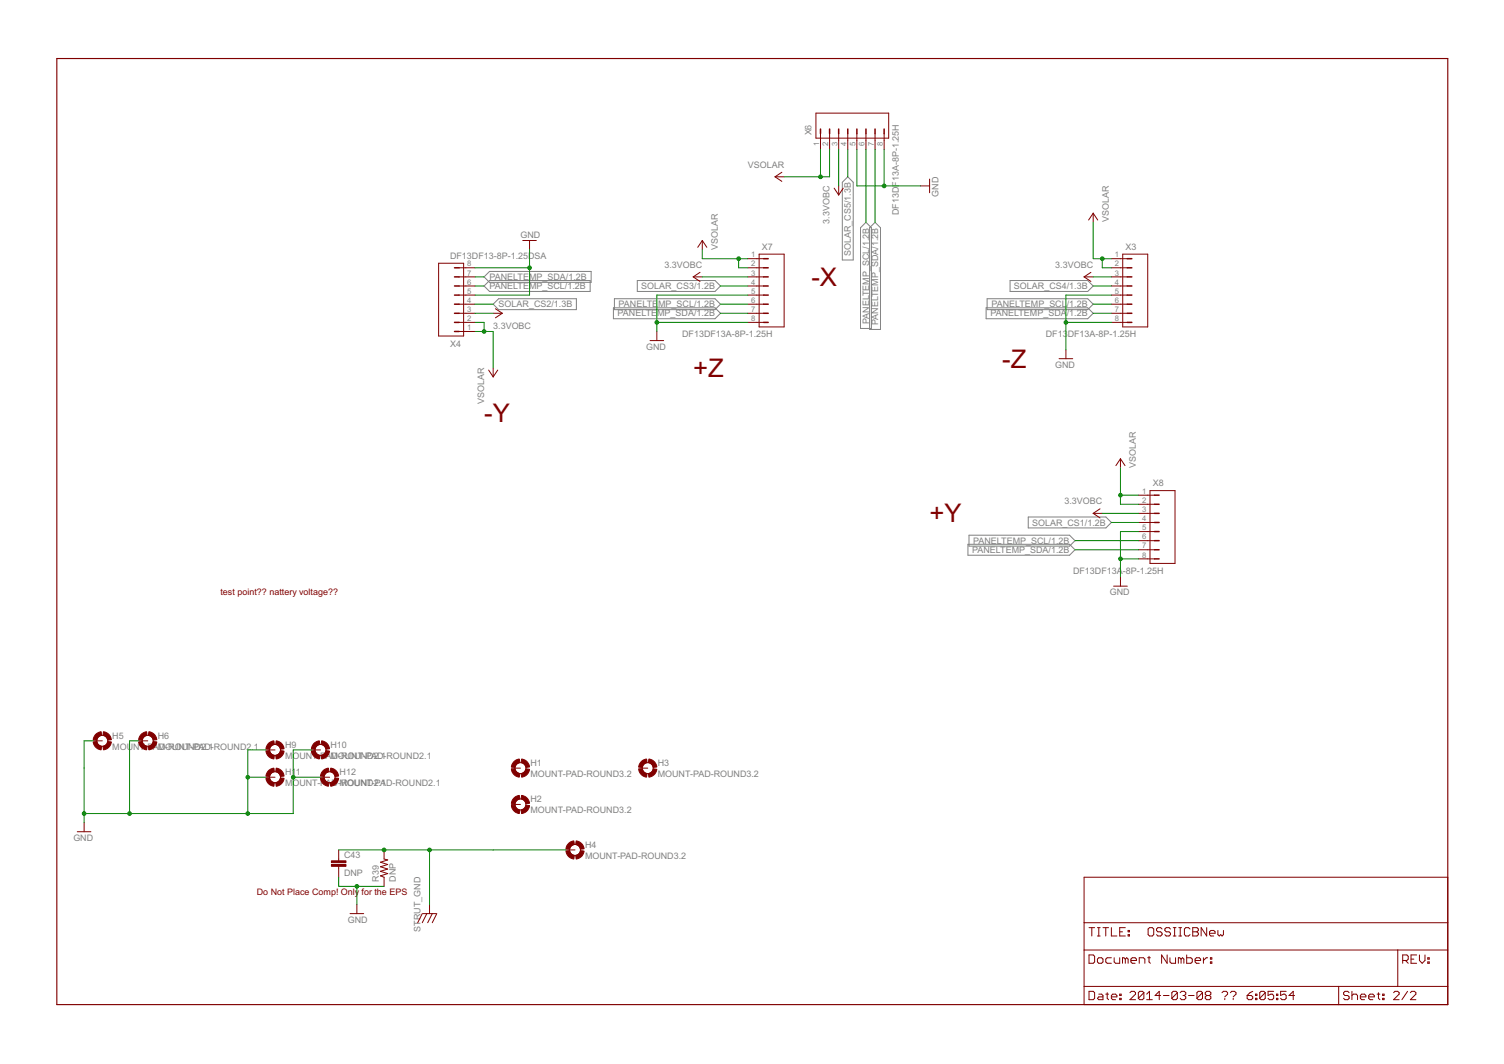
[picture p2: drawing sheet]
<svg xmlns="http://www.w3.org/2000/svg" width="420mm" height="297mm" viewBox="0 0 420 297" stroke-linecap="round" stroke-linejoin="round" font-family="sans-serif">
<g fill="none" stroke="#808080" stroke-width=".28">
<path d="M235.3 50.9l1.5-1.5 1.6 1.5v21.7h-3.1zM136.8 78.3h28.1v3.1h-28.1l-1.6-1.6zM136.8 75.8h28.3v3h-28.3l-1.6-1.5zM178 78.3h21.7l1.6 1.5-1.6 1.6h-21.7zM240.4 63.6l1.5-1.5 1.5 1.5v28.1h-3zM242.9 63.6l1.6-1.5 1.5 1.5v28.4h-3.1zM282.2 78.3h21.7l1.5 1.5-1.5 1.6h-21.7zM139.3 83.4h21.7v3h-21.7l-1.5-1.5zM171.4 85.9h28.3l1.6 1.6-1.6 1.5h-28.3zM171.6 83.4h28.1l1.6 1.5-1.6 1.5h-28.1zM275.5 85.9h28.4l1.5 1.6-1.5 1.5h-28.4zM275.8 83.4h28.1l1.5 1.5-1.5 1.5h-28.1z"/>
<path d="M270.4 152h28.4l1.5 1.5-1.5 1.5h-28.4zM270.7 149.4h28.1l1.5 1.5-1.5 1.6h-28.1zM287.3 144.3h21.6l1.6 1.6-1.6 1.5h-21.6z"/>
</g>
<g fill="#800000" stroke="#800000" stroke-width=".28">
<path d="M145.7 211.9a2.48 2.48 0 0 1 2.2 2.2l-1 .1-.4-.9-.9-.4z" fill-rule="evenodd"/>
<path d="M143.4 212.8l.7-.6 1-.3 .1 1-.9 .4-.4 .9-1-.1z" fill-rule="evenodd"/>
<path d="M142.9 214.8l1-.2 .4 .9 .9 .5-.1 1a2.53 2.53 0 0 1-2.2-2.2z" fill-rule="evenodd"/>
<path d="M145.6 216l.9-.5 .4-.9 1 .2a2.48 2.48 0 0 1-2.2 2.2z" fill-rule="evenodd"/>
<path d="M145.7 222.1a2.48 2.48 0 0 1 2.2 2.2l-1 .1-.4-.9-.9-.4z" fill-rule="evenodd"/>
<path d="M143.4 222.9l.7-.5 1-.3 .1 1-.9 .4-.4 .9-1-.1z" fill-rule="evenodd"/>
<path d="M142.9 224.9l1-.1 .4 .9 .9 .4-.1 1a2.52 2.52 0 0 1-2.2-2.2z" fill-rule="evenodd"/>
<path d="M146.9 224.8l1 .1a2.48 2.48 0 0 1-2.2 2.2l-.1-1 .9-.4z" fill-rule="evenodd"/>
<path d="M181.3 211.9a2.52 2.52 0 0 1 2.2 2.2l-1 .1-.4-.9-1-.4z" fill-rule="evenodd"/>
<path d="M179 212.8l.6-.6 1-.3 .2 1-.9 .4-.5 .9-1-.1z" fill-rule="evenodd"/>
<path d="M178.4 214.8l1-.2 .5 .9 .9 .5-.2 1a2.53 2.53 0 0 1-2.2-2.2z" fill-rule="evenodd"/>
<path d="M181.1 216l1-.5 .4-.9 1 .2a2.48 2.48 0 0 1-2.2 2.2z" fill-rule="evenodd"/>
<path d="M161 234.8a2.53 2.53 0 0 1 2.2 2.2l-1 .1-.5-.9-.9-.4z" fill-rule="evenodd"/>
<path d="M158.7 235.6l.6-.5 1-.3 .1 1-.8 .4-.5 .9-1-.1z" fill-rule="evenodd"/>
<path d="M158.1 237.6l1-.1 .5 .9 .8 .4-.1 1a2.52 2.52 0 0 1-2.2-2.2z" fill-rule="evenodd"/>
<path d="M162.2 237.5l1 .1a2.48 2.48 0 0 1-2.2 2.2l-.2-1 .9-.4z" fill-rule="evenodd"/>
<path d="M28.9 204.3a2.52 2.52 0 0 1 2.2 2.2l-1 .1-.4-.9-.9-.4z" fill-rule="evenodd"/>
<path d="M26.6 205.1l.7-.5 1-.3 .1 1-.9 .4-.4 .9-1.1-.1z" fill-rule="evenodd"/>
<path d="M26 207.1l1.1-.1 .4 .9 .9 .4-.1 1a2.53 2.53 0 0 1-2.3-2.2z" fill-rule="evenodd"/>
<path d="M28.8 208.3l.9-.4 .4-.9 1 .1a2.54 2.54 0 0 1-2.2 2.2z" fill-rule="evenodd"/>
<path d="M41.6 204.3a2.52 2.52 0 0 1 2.2 2.2l-1 .1-.4-.9-.9-.4z" fill-rule="evenodd"/>
<path d="M39.3 205.1l.7-.5 1-.3 .1 1-.9 .4-.4 .9-1.1-.1z" fill-rule="evenodd"/>
<path d="M38.7 207.1l1.1-.1 .4 .9 .9 .4-.1 1a2.53 2.53 0 0 1-2.3-2.2z" fill-rule="evenodd"/>
<path d="M41.5 208.3l.9-.4 .4-.9 1 .1a2.54 2.54 0 0 1-2.2 2.2z" fill-rule="evenodd"/>
<path d="M77.2 206.8a2.48 2.48 0 0 1 2.2 2.2l-1 .2-.5-.9-.9-.5z" fill-rule="evenodd"/>
<path d="M74.9 207.7l.6-.5 1-.4 .1 1-.9 .5-.4 .9-1-.2z" fill-rule="evenodd"/>
<path d="M74.3 209.7l1-.2 .4 .9 .9 .5-.1 1a2.48 2.48 0 0 1-2.2-2.2z" fill-rule="evenodd"/>
<path d="M77 210.9l.9-.5 .5-.9 1 .2a2.49 2.49 0 0 1-2.2 2.2z" fill-rule="evenodd"/>
<path d="M89.9 206.8a2.48 2.48 0 0 1 2.2 2.2l-1 .2-.5-.9-.9-.5z" fill-rule="evenodd"/>
<path d="M87.6 207.7l.6-.5 1-.4 .1 1-.9 .5-.4 .9-1-.2z" fill-rule="evenodd"/>
<path d="M87 209.7l1-.2 .4 .9 .9 .5-.1 1a2.48 2.48 0 0 1-2.2-2.2z" fill-rule="evenodd"/>
<path d="M89.7 210.9l.9-.5 .5-.9 1 .2a2.49 2.49 0 0 1-2.2 2.2z" fill-rule="evenodd"/>
<path d="M77.2 214.4a2.48 2.48 0 0 1 2.2 2.3l-1 .1-.5-.9-.9-.5z" fill-rule="evenodd"/>
<path d="M74.9 215.3l.6-.5 1-.4 .1 1-.9 .5-.4 .9-1-.1z" fill-rule="evenodd"/>
<path d="M74.3 217.3l1-.1 .4 .9 .9 .4-.1 1a2.48 2.48 0 0 1-2.2-2.2z" fill-rule="evenodd"/>
<path d="M77 218.5l.9-.4 .5-.9 1 .1a2.48 2.48 0 0 1-2.2 2.2z" fill-rule="evenodd"/>
<path d="M92.4 214.4a2.48 2.48 0 0 1 2.2 2.3l-1 .1-.4-.9-.9-.5z" fill-rule="evenodd"/>
<path d="M90.1 215.3l.7-.5 1-.4 .1 1-.9 .5-.5 .9-1-.1z" fill-rule="evenodd"/>
<path d="M89.5 217.3l1-.1 .5 .9 .9 .4-.1 1a2.48 2.48 0 0 1-2.3-2.2z" fill-rule="evenodd"/>
<path d="M92.3 218.5l.9-.4 .4-.9 1 .1a2.48 2.48 0 0 1-2.2 2.2z" fill-rule="evenodd"/>
</g>
<g fill="none" stroke="#800000" stroke-width=".28">
<path d="M227.9 31.6h20.4v7h-20.4zM229.2 37.3v4.4M231.8 37.3v4.4M234.3 37.3v4.4M236.8 37.3v4.4M239.4 37.3v4.4M241.9 37.3v4.4M244.5 37.3v4.4M247 37.3v4.4M216.5 49.4l1.9 1.2M216.5 49.4h2.6M218.4 48.1l-1.9 1.3"/>
<path d="M233 52.5l1.3 1.9M234.3 51.9v2.5M235.6 52.5l-1.3 1.9M257.2 51.9h2.5M259.7 50v3.8M305.4 59.5l-1.3 1.9M305.4 59.5l1.3 1.9M305.4 59.5v2.6M122.5 73.5h7v20.3h-7zM128.2 74.8h4.5M128.2 77.3h4.5M128.2 79.8h4.5"/>
<path d="M146 67.1h3.8M147.9 67.1v2.6M193.7 77.3h2.5M193.7 77.3l1.9 1.3M195.6 76l-1.9 1.3M196.2 67.1l-1.3 1.9M196.2 67.1l1.3 1.9M196.2 67.1v2.6M208.9 72.2h4.4M208.9 74.8h4.4M208.9 77.3h4.4M208.9 79.8h4.4"/>
<path d="M212.1 71h7v20.3h-7zM302.9 77.3h2.5M302.9 77.3l1.9 1.3M304.8 76l-1.9 1.3M310.5 72.2h4.4M310.5 74.8h4.4M310.5 77.3h4.4M310.5 79.8h4.4M313.6 71h7v20.3h-7zM128.2 82.4h4.5M128.2 84.9h4.5M128.2 87.5h4.5"/>
<path d="M128.2 90h4.5M128.2 92.5h4.5M137.8 87.5h2.5M138.4 86.2l1.9 1.3M140.3 87.5l-1.9 1.2M181.6 95.1h3.8M183.5 92.5v2.6M208.9 82.4h4.4M208.9 84.9h4.4M208.9 87.5h4.4M208.9 90h4.4M297.8 97.6v2.5"/>
<path d="M310.5 82.4h4.4M310.5 84.9h4.4M310.5 87.5h4.4M310.5 90h4.4M136.5 103.3l1.3 1.9M137.8 102.7v2.5M139 103.3l-1.2 1.9M295.9 100.1h3.8M313 128.1l-1.3 1.9M313 128.1l1.3 1.9M313 128.1v2.5M318.1 138.2h4.4"/>
<path d="M321.3 137h7v20.3h-7zM305.4 143.3h2.5M305.4 143.3l1.9 1.3M307.3 142l-1.9 1.3M318.1 140.8h4.4M318.1 143.3h4.4M318.1 145.9h4.4M318.1 148.4h4.4M318.1 150.9h4.4M318.1 153.5h4.4M318.1 156h4.4M311.1 163.6h3.8"/>
<path d="M313 161.1v2.5M26 206.8h2.6M38.7 206.8h2.6M74.3 209.4h2.5M74.3 217h2.5M87 209.4h2.5M89.5 217h2.6M142.9 214.4h2.5M178.4 214.4h2.6M21.6 232.2h3.8M23.5 229.7v2.5M94.6 237.3v3"/>
<path d="M107.3 237.3v2.5l1 .3-2 .6 2 .6-2 .7 2 .6-2 .6 2 .7-2 .6 1 .4v2.5M142.9 224.6h2.5M158.1 237.3h2.5M94.6 241.9v3M97.8 255.1h3.8M99.7 252.5v2.6M118 255.1l-1.3 2.5M118.1 255.1h3.8M119.2 255.1l-1.2 2.5M120 252.5v2.6M120.8 255.1l-1.3 2.5M122 255.1l-1.2 2.5"/>
<path d="M302.9 244.9h101.6v35.6h-101.6zM302.9 257.6h101.6M304.2 259h1.6M305 259v2.3M306.6 259h.7M307 259v2.3M308.1 259h1.6M308.9 259v2.3M310.5 259v2.3h1.5M314.4 259h-1.6v2.3h1.6M315.2 259.8h.3v.3h-.3zM320.7 259.4l.4-.4h.8l.4 .4v1.5l-.4 .4h-.8l-.4-.4z"/>
<path d="M324.6 259.4l-.3-.4h-.8l-.4 .4v.4l.4 .3h.8l.3 .4v.4l-.3 .4h-.8l-.4-.4M327 259.4l-.4-.4h-.8l-.4 .4v.4l.4 .3h.8l.4 .4v.4l-.4 .4h-.8l-.4-.4M327.8 259h.7M328.1 259v2.3M329.3 259h.8M329.7 259v2.3M332.4 259.4l-.4-.4h-.7l-.4 .4v1.5l.4 .4h.7l.4-.4M333.2 259h1.2l.4 .4v.4l-.4 .3 .4 .4v.4l-.4 .4h-1.2zM337.1 259v2.3l-1.5-2.3v2.3M340.2 259.8v1.1l.4 .4 .4-.4 .4 .4 .4-.4v-1.1M302.9 265.2h101.6M302.9 275.4h101.6"/>
<path d="M304.2 266.6h1.2l.4 .4v1.5l-.4 .4h-1.2zM304.2 276.8h1.2l.4 .3v1.6l-.4 .4h-1.2zM306.6 267.8l.4-.4h.7l.4 .4v.7l-.4 .4h-.7l-.4-.4zM306.6 261.3h.7M307 277.5h.7l.4 .4v1.2h-1.1l-.4-.4 .4-.4h1.1M308.9 277.5h.8M309.3 277.1v1.6l.4 .4M310.5 278.3h1.5v-.4l-.4-.4h-.7l-.4 .4v.8l.4 .4h.7M310.5 267.4h-1.2l-.4 .4v.7l.4 .4h1.2M311.3 267.4v1.1l.3 .4h1.2v-1.5M312.8 278.7h.4v.4h-.4zM312.8 277.5h.4v.4h-.4z"/>
<path d="M312.8 260.1h.8M314.4 267.8l-.4-.4h-.4v1.5M314.4 267.8l.3-.4 .5 .4v1.1M314.4 267.8v1.1M315.2 260.9h.3v.4h-.3zM315.7 277.1l.4-.3h.7l.4 .3v.4l-1.5 1.6h1.5M315.9 268.1h1.6v-.3l-.4-.4h-.8l-.4 .4v.7l.4 .4h.8M318.3 268.9v-1.5h1.1l.4 .4v1.1M319.6 277.1v1.6l-.4 .4h-.8l-.4-.4M319.6 277.1l-.4-.3h-.8l-.4 .3v1.6M319.6 277.1l-1.6 1.6M320.3 279.1h1.6"/>
<path d="M320.3 277.5l.8-.7v2.3M320.6 267.4h.8M321 267v1.5l.4 .4M324.2 277.9h-1.5l1.1-1.1v2.3M325 277.9h1.6M326.1 266.6v2.3l-1.6-2.3v2.3M326.8 267.4v1.1l.4 .4h1.2v-1.5M327.8 261.3h.7M328.9 277.1v1.6l-.4 .4h-.8l-.3-.4M328.9 277.1l-.4-.3h-.8l-.3 .3v1.6M328.9 277.1l-1.5 1.6M329.3 261.3h.8"/>
<path d="M329.7 277.1l.4-.3h.8l.4 .3v.4l-.4 .4M329.9 267.8l-.3-.4h-.4v1.5M329.9 267.8v1.1M329.9 267.8l.4-.4 .4 .4v1.1M330.5 277.9h.4M330.9 277.9l.4 .4v.4l-.4 .4h-.8l-.4-.4M331.5 266.6v2.3h1.2l.4-.4v-.7l-.4-.4h-1.2M332 277.9h1.6M333.2 260.1h1.2M333.9 268.1h1.5v-.3l-.4-.4h-.8l-.3 .4v.7l.3 .4h.8M335.9 277.1v1.6l-.4 .4h-.7l-.4-.4M335.9 277.1l-.4-.3h-.7l-.4 .3v1.6"/>
<path d="M335.9 277.1l-1.5 1.6M336.2 267.4v1.5M337.1 277.9l-.4 .4v.4l.4 .4h.8l.4-.4v-.4l-.4-.4M337.1 277.9l-.4-.4v-.4l.4-.3h.8l.4 .3v.4l-.4 .4M337.1 277.9h.8M337.4 267.4h-.4l-.8 .7M337.9 260.5h1.5v-.4l-.3-.3h-.8l-.4 .3v.8l.4 .4h.8M338.1 268.5h.4v.4h-.4zM338.1 267.4h.4v.4h-.4zM341.4 277.1l.4-.3h.8l.3 .3v.4l-.7 .8M342.2 278.7v.4M343.7 277.1l.4-.3h.8l.4 .3v.4l-.8 .8"/>
<path d="M344.5 278.7v.4M348.4 277.9h1.2l.4 .4v.4l-.4 .4h-.8l-.4-.4zM350 276.8l-.8 .3-.8 .8M350.7 278.7h.4v.4h-.4zM350.7 277.5h.4v.4h-.4zM353.5 277.1v1.6l-.4 .4h-.8l-.4-.4M353.5 277.1l-.4-.3h-.8l-.4 .3v1.6M353.5 277.1l-1.6 1.6M355.8 276.8h-1.6v1.1l.8-.4h.4l.4 .4v.8l-.4 .4h-.8l-.4-.4M356.6 278.7h.4v.4h-.4zM356.6 277.5h.4v.4h-.4zM359.3 276.8h-1.5v1.1l.7-.4h.4l.4 .4v.8l-.4 .4h-.8l-.3-.4"/>
<path d="M361.7 277.9h-1.6l1.2-1.1v2.3M374 275.4v5.1M376.9 277.1l-.4-.3h-.8l-.4 .3v.4l.4 .4h.8l.4 .4v.4l-.4 .4h-.8l-.4-.4M377.7 277.9l.4-.4h.8l.3 .4v1.2M377.7 276.8v2.3M380 278.3h1.6v-.4l-.4-.4h-.8l-.4 .4v.8l.4 .4h.8M382.4 278.3h1.5v-.4l-.4-.4h-.7l-.4 .4v.8l.4 .4h.7M384.7 277.5h.8M385.1 277.1v1.6l.4 .4M386.2 278.7h.5v.4h-.5zM386.2 277.5h.5v.4h-.5zM389.3 277.1l.4-.3h.8l.4 .3v.4l-1.6 1.6h1.6"/>
<path d="M390.5 265.2v10.2M391.9 268.1h1.1l.4-.3v-.8l-.4-.4h-1.1v2.3M392.6 268.1l.8 .8M393.2 276.8l-1.6 2.3M394 277.1l.4-.3h.8l.3 .3v.4l-1.5 1.6h1.5M394.2 267.8h.8M395.8 266.6h-1.6v2.3h1.6M396.5 266.6v1.5l.8 .8 .8-.8v-1.5M398.9 268.5h.4v.4h-.4zM398.9 267.4h.4v.4h-.4z"/>
<circle cx="28.6" cy="206.8" r="1.52"/>
<circle cx="41.3" cy="206.8" r="1.52"/>
<circle cx="76.8" cy="217" r="1.52"/>
<circle cx="76.8" cy="209.4" r="1.52"/>
<circle cx="89.5" cy="209.4" r="1.52"/>
<circle cx="92.1" cy="217" r="1.52"/>
<circle cx="145.4" cy="214.4" r="1.52"/>
<circle cx="181" cy="214.4" r="1.52"/>
<circle cx="145.4" cy="224.6" r="1.52"/>
<circle cx="160.6" cy="237.3" r="1.52"/>
</g>
<path d="M15.9 16.3h388.6v264.2h-388.6z" fill="none" stroke="#800000" stroke-width=".32"/>
<g fill="none" stroke="#800000" stroke-width=".42">
<path d="M229.2 36v1.3M231.8 36v1.3M234.3 36v1.3M236.8 36v1.3M239.4 36v1.3M241.9 36v1.3M244.5 36v1.3M247 36v1.3M127 74.8h1.2M127 77.3h1.2M127 79.8h1.2M213.3 72.2h1.3"/>
<path d="M213.3 74.8h1.3M213.3 77.3h1.3M213.3 79.8h1.3M314.9 72.2h1.3M314.9 74.8h1.3M314.9 77.3h1.3M314.9 79.8h1.3M127 82.4h1.2M127 84.9h1.2M127 87.5h1.2M127 90h1.2M127 92.5h1.2"/>
<path d="M213.3 82.4h1.3M213.3 84.9h1.3M213.3 87.5h1.3M213.3 90h1.3M314.9 82.4h1.3M314.9 84.9h1.3M314.9 87.5h1.3M314.9 90h1.3M322.5 138.2h1.3M322.5 140.8h1.3M322.5 143.3h1.3M322.5 145.9h1.3"/>
<path d="M322.5 148.4h1.3M322.5 150.9h1.3M322.5 153.5h1.3M322.5 156h1.3"/>
</g>
<g fill="#800000" stroke="#800000" stroke-width=".28">
<path d="M92.6 241.3h4v.6h-4z"/>
<path d="M92.6 240.3h4v.5h-4z"/>
</g>
<g fill="none" stroke="#008000" stroke-width=".28">
<path d="M229.2 41.7v7.7M231.8 41.7v7.7h-12.7M234.3 41.7v10.2M236.8 41.7v7.7M239.4 41.7v10.2h17.8M241.9 41.7v20.4M244.5 41.7v20.4M247 41.7v10.2M132.7 74.8h15.2M132.7 79.8h2.5M132.7 77.3h2.5M147.9 69.7v12.7h-15.2"/>
<path d="M196.2 69.7v2.5h12.7M196.2 77.3h12.7M201.3 79.8h7.6M206.4 72.2v2.6h2.5M305.4 62.1v10.1h5.1M305.4 79.8h5.1M305.4 77.3h5.1M307.9 72.2v2.6h2.6M132.7 92.5h5.1v10.2M132.7 90h2.5v2.5M132.7 84.9h5.1M132.7 87.5h5.1"/>
<path d="M183.5 90h25.4M201.3 84.9h7.6M201.3 87.5h7.6M208.9 82.4h-25.4v10.1M297.8 90h12.7M305.4 84.9h5.1M305.4 87.5h5.1M310.5 82.4h-12.7v15.2M313 138.2h5.1M313 130.6v10.2h5.1M300.3 150.9h17.8M300.3 153.5h17.8"/>
<path d="M307.9 143.3h10.2M310.5 145.9h7.6M313 156h5.1M318.1 148.4h-5.1v12.7M26 206.8h-2.5v22.9M38.7 206.8h-2.5v20.3M69.2 217h5.1M74.3 209.4h-5.1v17.7M81.9 217h7.6M87 209.4h-5.1v17.7h-58.4M94.6 237.3h63.5M120 237.3v15.2"/>
<path d="M94.6 244.9v2.5h12.7M99.7 247.4v5.1"/>
</g>
<g fill="#008000" stroke="#008000" stroke-width=".28">
<circle cx="206.4" cy="72.2" r=".51"/>
<circle cx="307.9" cy="72.2" r=".51"/>
<circle cx="135.2" cy="92.5" r=".51"/>
<circle cx="229.2" cy="49.4" r=".51"/>
<circle cx="313" cy="138.2" r=".51"/>
<circle cx="183.5" cy="90" r=".51"/>
<circle cx="297.8" cy="90" r=".51"/>
<circle cx="147.9" cy="74.8" r=".51"/>
<circle cx="247" cy="51.9" r=".51"/>
<circle cx="313" cy="156" r=".51"/>
<circle cx="36.2" cy="227.1" r=".51"/>
<circle cx="69.2" cy="217" r=".51"/>
<circle cx="69.2" cy="227.1" r=".51"/>
<circle cx="81.9" cy="217" r=".51"/>
<circle cx="23.5" cy="227.1" r=".51"/>
<circle cx="99.7" cy="247.4" r=".51"/>
<circle cx="120" cy="237.3" r=".51"/>
<circle cx="107.3" cy="237.3" r=".51"/>
</g>
<g font-size="8" fill="#800000">
<text x="226.7" y="79.8">-X</text>
<text x="193.7" y="105.2">+Z</text>
<text x="280" y="102.7">-Z</text>
<text x="135.2" y="117.9">-Y</text>
<text x="259.7" y="145.9">+Y</text>
</g>
<g font-size="2.8" fill="#808080">
<text x="226.7" y="37.8" transform="rotate(-90 226.7 37.8)">X6</text>
<text x="208.9" y="46.8">VSOLAR</text>
<text x="262.2" y="54.9" transform="rotate(-90 262.2 54.9)">GND</text>
<text x="231.7" y="62.5" transform="rotate(-90 231.7 62.5)">3.3VOBC</text>
<text x="251.1" y="60.1" transform="rotate(-90 251.1 60.1)">DF13DF13A-8P-1.25H</text>
<text x="309.7" y="62.1" transform="rotate(-90 309.7 62.1)">VSOLAR</text>
<text x="145.4" y="66.4">GND</text>
<text x="200.5" y="69.7" transform="rotate(-90 200.5 69.7)">VSOLAR</text>
<text x="212.8" y="69.7">X7</text>
<text x="237.7" y="71.5" transform="rotate(-90 237.7 71.5)">SOLAR_CS5/1.3B</text>
<text x="314.4" y="69.7">X3</text>
<text x="125.7" y="72.4">DF13DF13-8P-1.25DSA</text>
<text x="185.6" y="74.8">3.3VOBC</text>
<text x="294.8" y="74.8">3.3VOBC</text>
<text x="136.8" y="80.7">PANELTEMP_SCL/1.2B</text>
<text x="136.8" y="78.2">PANELTEMP_SDA/1.2B</text>
<text x="179.1" y="80.7">SOLAR_CS3/1.2B</text>
<text x="283.3" y="80.7">SOLAR_CS4/1.3B</text>
<text x="139.3" y="85.8">SOLAR_CS2/1.3B</text>
<text x="172.6" y="88.3">PANELTE</text>
<text x="172.8" y="85.8">PANELTE</text>
<text x="183.6" y="88.3">MP_SDA/1.2B</text>
<text x="183.9" y="85.8">MP_SCL/1.2B</text>
<text x="276.7" y="88.3">PANELTEMP_SDA</text>
<text x="277" y="85.8">PANELTEMP_SCL</text>
<text x="298" y="88.3">/1.2B</text>
<text x="298" y="85.8">/1.2B</text>
<text x="137.8" y="91.8">3.3VOBC</text>
<text x="190.6" y="94.1">DF13DF13A-8P-1.25H</text>
<text x="242.8" y="90.5" transform="rotate(-90 242.8 90.5)">PANELTEMP_SCL/1.2B</text>
<text x="245.3" y="90.8" transform="rotate(-90 245.3 90.8)">PANELTEMP_SDA/1.2B</text>
<text x="292.1" y="94.1">DF13</text>
<text x="298.3" y="94.1">DF13A-8P-1.25H</text>
<text x="125.7" y="96.8">X4</text>
<text x="180.5" y="97.6">GND</text>
<text x="294.8" y="102.7">GND</text>
<text x="135.2" y="112.8" transform="rotate(-90 135.2 112.8)">VSOLAR</text>
<text x="317.3" y="130.6" transform="rotate(-90 317.3 130.6)">VSOLAR</text>
<text x="322" y="135.7">X8</text>
<text x="297.4" y="140.8">3.3VOBC</text>
<text x="288.3" y="146.8">SOLAR_CS1/1.2B</text>
<text x="271.6" y="154.4">PANELTEMP_SDA/1.2B</text>
<text x="271.9" y="151.8">PANELTEMP_SCL/1.2B</text>
<text x="299.8" y="160.1">DF13DF13A</text>
<text x="313.7" y="160.1">-8P-1.25H</text>
<text x="310" y="166.2">GND</text>
<text x="31.4" y="209.3">MOUNT-PAMOUNT-PAD-ROUND2.1</text>
<text x="31.4" y="206.2">H5</text>
<text x="44.1" y="206.2">H6</text>
<text x="44.4" y="209.3">D-ROUND2.1</text>
<text x="79.6" y="208.8">H9</text>
<text x="92.3" y="208.8">H10</text>
<text x="79.6" y="211.8">MOUNT-PAMOUNT-PAD-ROUND2.1</text>
<text x="92.6" y="211.8">D-ROUND2.1</text>
<text x="148.2" y="213.8">H1</text>
<text x="183.7" y="213.8">H3</text>
<text x="79.6" y="219.4">MOUNT-PAD-MOUNT-PAD-ROUND2.1</text>
<text x="79.6" y="216.4">H11</text>
<text x="94.9" y="216.4">H12</text>
<text x="95.3" y="219.4">R</text>
<text x="102.6" y="219.4">D2.1</text>
<text x="148.2" y="216.9">MOUNT-PAD-ROUND3.2</text>
<text x="183.7" y="216.9">MOUNT-PAD-ROUND3.2</text>
<text x="148.2" y="227.1">MOUNT-PAD-ROUND3.2</text>
<text x="148.2" y="224">H2</text>
<text x="20.5" y="234.7">GND</text>
<text x="96.1" y="239.4">C43</text>
<text x="163.4" y="239.7">MOUNT-PAD-ROUND3.2</text>
<text x="163.4" y="236.7">H4</text>
<text x="96.1" y="244.5">DNP</text>
<text x="105.8" y="246.2" transform="rotate(-90 105.8 246.2)">R39</text>
<text x="110.6" y="246.2" transform="rotate(-90 110.6 246.2)">DNP</text>
<text x="97.1" y="257.6">GND</text>
<text x="117.5" y="260.1" transform="rotate(-90 117.5 260.1)">STRUT_GND</text>
</g>
<g font-size="2.8" fill="#800000">
<text x="61.6" y="166.2">test point?? nattery voltage??</text>
<text x="71.7" y="250">Do Not Place Comp! Only</text>
<text x="101" y="250">for the EPS</text>
</g>
<g font-size="2.4" fill="#808080">
<text x="228.9" y="40.7" transform="rotate(-90 228.9 40.7)">1</text>
<text x="231.4" y="40.7" transform="rotate(-90 231.4 40.7)">2</text>
<text x="233.9" y="40.7" transform="rotate(-90 233.9 40.7)">3</text>
<text x="236.5" y="40.7" transform="rotate(-90 236.5 40.7)">4</text>
<text x="239" y="40.7" transform="rotate(-90 239 40.7)">5</text>
<text x="241.6" y="40.7" transform="rotate(-90 241.6 40.7)">6</text>
<text x="244.1" y="40.7" transform="rotate(-90 244.1 40.7)">7</text>
<text x="246.6" y="40.7" transform="rotate(-90 246.6 40.7)">8</text>
<text x="209.9" y="71.9">1</text>
<text x="311.5" y="71.9">1</text>
<text x="130.5" y="76.9">7</text>
<text x="130.5" y="74.4">8</text>
<text x="209.9" y="74.4">2</text>
<text x="209.9" y="76.9">3</text>
<text x="311.5" y="74.4">2</text>
<text x="311.5" y="76.9">3</text>
<text x="130.5" y="82">5</text>
<text x="130.5" y="79.5">6</text>
<text x="209.9" y="79.5">4</text>
<text x="209.9" y="82">5</text>
<text x="311.5" y="79.5">4</text>
<text x="311.5" y="82">5</text>
<text x="130.5" y="89.6">2</text>
<text x="130.5" y="87.1">3</text>
<text x="130.5" y="84.6">4</text>
<text x="209.9" y="84.6">6</text>
<text x="209.9" y="87.1">7</text>
<text x="209.9" y="89.6">8</text>
<text x="311.5" y="84.6">6</text>
<text x="311.5" y="87.1">7</text>
<text x="311.5" y="89.6">8</text>
<text x="130.5" y="92.2">1</text>
<text x="319.1" y="137.9">1</text>
<text x="319.1" y="140.4">2</text>
<text x="319.1" y="143">3</text>
<text x="319.1" y="145.5">4</text>
<text x="319.1" y="148">5</text>
<text x="319.1" y="150.6">6</text>
<text x="319.1" y="153.1">7</text>
<text x="319.1" y="155.7">8</text>
</g>
</svg>
